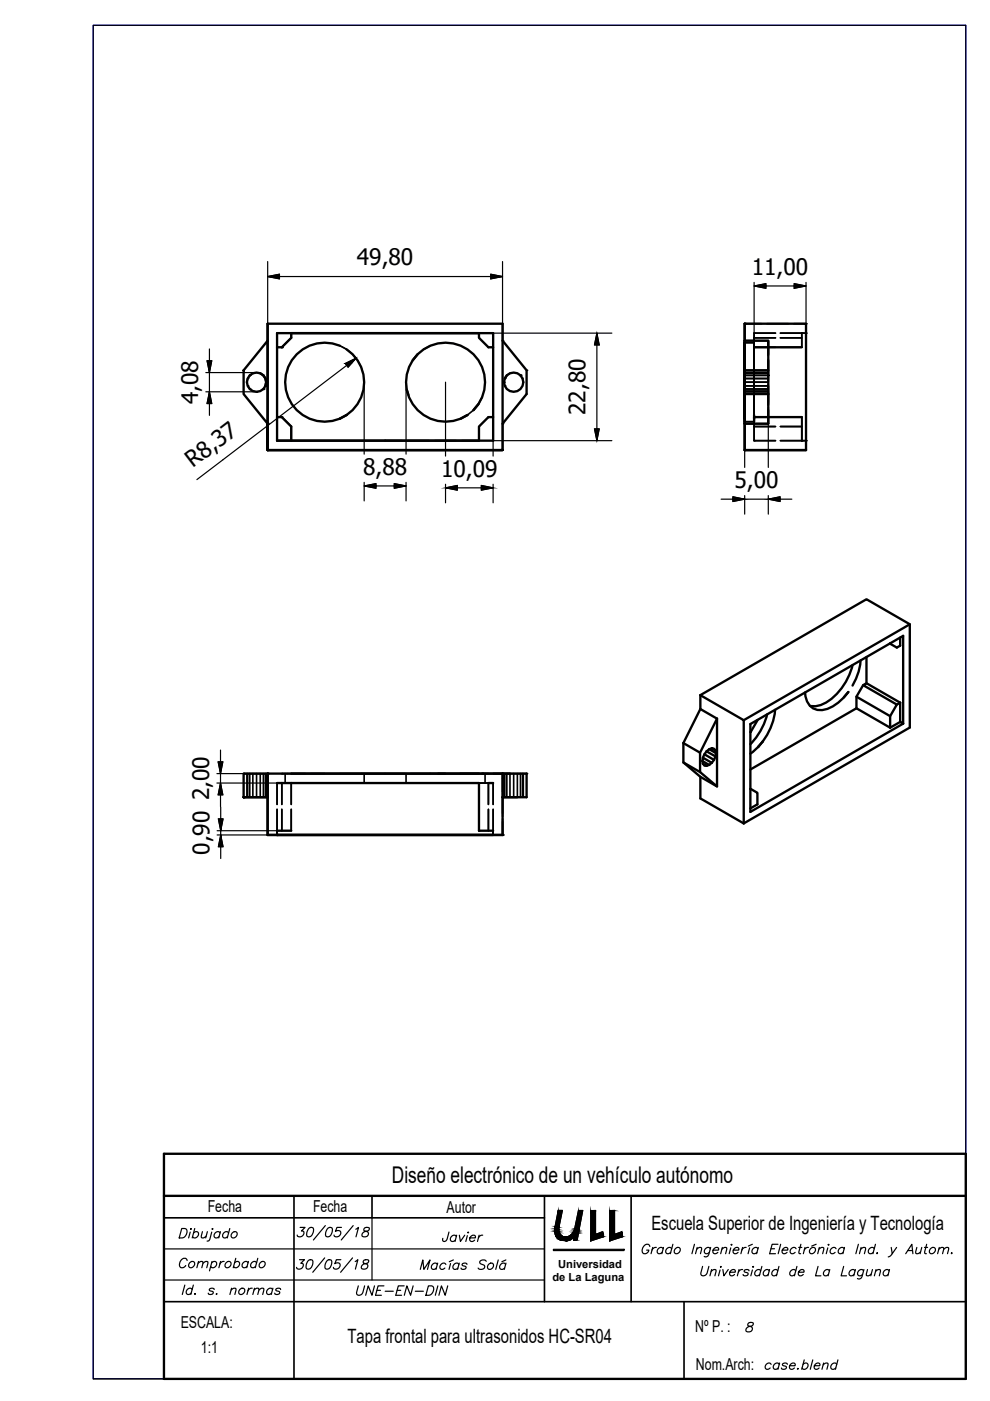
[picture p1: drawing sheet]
<svg xmlns="http://www.w3.org/2000/svg" width="210mm" height="297mm" viewBox="0 0 210 297" stroke-linecap="round" stroke-linejoin="round" font-family="sans-serif">
<!-- layer: Oculto (ISO) -->
<g fill="none" stroke="#000" stroke-width=".35">
<path d="M53 79.6l-.5 .7-.1 .7M58.7 73.6v14.8M61.8 70.6v1l-2.1 2M65.4 70.6h-6.7v7.9M66.6 70.6h4.5M72 73.3l1.5 .8M72.3 70.6h4.5M78 70.6h7.3M86.5 70.6h4.5M91.2 73.3l-1.4 .8M92.2 70.6h4.5M97.9 70.6h6.7v7.9"/>
<path d="M106.6 68.6v3.6M108.1 79.1l-.6 .5M157.9 68.6h3.6M157.9 79h5M157.9 79.1h5M159.9 72.7h-2v8.3h5v-1.4h-5M162.6 68.6h4.6M162.9 75.3v-3.1h-5v6.2M162.9 78.5h-5v5.1M162.9 72.2v3.2M162.9 76.1v4.4M164.4 71.6h-4.5v-1h4.5h-4.5v7.8"/>
<path d="M164.4 73.6h-4.5v14.8M165.5 71.6h4.5M165.5 73.6h4.5M168.3 68.6h2.6v2h-5.4M170 70.6v3M170 70.6h.9v3.4M170.9 75.1v12.8M52.5 81.8l.5 .7M59.7 88.4l2.1 2v3M81.6 93.4h3.7M86.5 93.4h4.5M86.6 83.6l.1 .6"/>
<path d="M92.2 93.4h4.5M97.7 88.7v.1M97.8 88.7h-.1M97.9 93.4h3.7M100.4 87l-1.3 1M102.2 84.2l-.8 1.5M106.6 89.8v5.6M157.9 81.8h5v1.2M157.9 88.7v.7zM157.9 82.9h5M157.9 82.5h5M157.9 83.1h5"/>
<path d="M157.9 80.3h5M159.9 83.6v3.4M159.9 87v6.4h4.5h-4.5v-3h4.5h-4.5v-1.7M159.9 88v1.4h-2M159.9 88v-15.3v15.7M159.9 87v-14.2v16.6v-1.4M159.9 88.4h4.5M162.9 81.6v4.3M162.9 86.3v3.5h-5v-2.6M162.9 83.5h-5v2.7M165.5 93.4h5.4M165.5 90.4h4.5"/>
<path d="M165.5 88.4h4.5M170 88.4v5zM170.9 89.1v6.3M51.7 164h1.3M52.4 164v5M52.5 164v5M53 164h3.7M53 164v5M53.6 164v5M54.4 164v5M55.2 164v5M55.8 164v5"/>
<path d="M56.3 164v5M56.4 164v5M56.7 164v5zM58.7 176.1v.9v-.9M58.7 166v4.6M58.7 171.6v4.5M59.7 164h5.1M59.7 171.6v4.5M60.5 164v2M61.8 166v4.6M61.8 171.6v4.5M64 166h-4.3v4.6"/>
<path d="M65 166h2.2M65.8 164h3M70.5 166h15.4M72.1 164h13.8M77.2 164v2M86.1 164v2M87 166h4.3M87 164h4.3M91.2 164h6.5M94.5 166h3M97.7 166h.1M98.5 166h5.1"/>
<path d="M101.6 171.6v4.5M102.4 164h1.2M102.8 164v2M103.6 166h-2v4.6M103.6 166v4.6M103.6 171.6v4.5M104.6 176.1v.9zM104.6 166v4.6M104.6 171.6v4.5M106.6 164v9.1M106.6 173.6v3.4M106.9 164v5"/>
<path d="M107 164v5M107.5 164v5M108.1 164v5M108.9 164v5M109.7 164v5h.6v-5M110.8 164v5M111 164v5M111.7 164h-7.1h2v1"/>
</g>
<g fill="#000">
<circle cx="53" cy="79.6" r=".17"/>
<circle cx="58.7" cy="73.6" r=".17"/>
<circle cx="106.6" cy="72.2" r=".17"/>
<circle cx="111.7" cy="78.5" r=".17"/>
<circle cx="159.9" cy="70.6" r=".17"/>
<circle cx="159.9" cy="73.6" r=".17"/>
<circle cx="162.9" cy="79.6" r=".17"/>
<circle cx="170" cy="70.6" r=".17"/>
<circle cx="170.9" cy="68.6" r=".17"/>
<circle cx="170.9" cy="70.6" r=".17"/>
<circle cx="52.5" cy="80.3" r=".17"/>
<circle cx="52.5" cy="81.8" r=".17"/>
<circle cx="53" cy="82.5" r=".17"/>
<circle cx="53.6" cy="82.9" r=".17"/>
<circle cx="54.4" cy="83.1" r=".17"/>
<circle cx="58.7" cy="88.4" r=".17"/>
<circle cx="59.7" cy="88.4" r=".17"/>
<circle cx="106.6" cy="89.8" r=".17"/>
<circle cx="106.9" cy="81" r=".17"/>
<circle cx="107" cy="80.3" r=".17"/>
<circle cx="107" cy="81.8" r=".17"/>
<circle cx="108.1" cy="82.9" r=".17"/>
<circle cx="159.9" cy="93.4" r=".17"/>
<circle cx="159.9" cy="88.4" r=".17"/>
<circle cx="170" cy="93.4" r=".17"/>
<circle cx="170.9" cy="93.4" r=".17"/>
<circle cx="51.7" cy="164" r=".17"/>
<circle cx="51.7" cy="169" r=".17"/>
<circle cx="56.7" cy="164" r=".17"/>
<circle cx="58.7" cy="166" r=".17"/>
<circle cx="59.7" cy="164" r=".17"/>
<circle cx="101.6" cy="176.1" r=".17"/>
<circle cx="102.4" cy="164" r=".17"/>
<circle cx="106.6" cy="164" r=".17"/>
<circle cx="106.6" cy="169" r=".17"/>
<circle cx="111.7" cy="164" r=".17"/>
</g>
<!-- layer: Visible (ISO) -->
<g fill="none" stroke="#000" stroke-width=".5">
<path d="M55.2 79.1l.6 .5 .5 .7 .1 .7M56.7 68.6v3.6M56.7 68.6v26.8v-5.6M56.7 72.2v17.6l-5-6.3v-5zM56.7 68.6h49.9v26.8h-49.9h49.9M58.7 70.6h45.9v22.8h-45.9zM58.7 73.6h1l2.1-2v-1h39.8v1l2 2h1M72 73.3a8.4 8.4 0 0 0-11.5 8.5 8.4 8.4 0 0 0 13 6.2M73.5 74.1a8.4 8.4 0 0 1 0 13.9M88.5 75.1l-1 1.3M106.6 72.2l5.1 6.3v5l-5.1 6.3M107.5 79.6l-.5 .7"/>
<path d="M157.9 78.5v-6.3h5v6.3M157.9 78.5h5v5M157.9 78.5v11.3h5v-6.3M157.9 79.6v-6.9v16v-5.8M157.9 72.7v16v-10.9M159.9 73.6h10.1M56.4 81l-.1 .8M58.7 88.4h1l2.1 2v3M73.5 88l-1.5 .8M86.3 82.7l.3 .9M101.4 85.7l-1 1.3a8.4 8.4 0 0 0-3.2-13.9 8.4 8.4 0 0 0-11 9 8.4 8.4 0 0 0 12.9 5.9l-1.3 .7M104.6 88.4h-1l-2 2v3h-42.9"/>
<path d="M157.9 80.3v-11.7h13v26.8M157.9 95.4h13M157.9 81v14.4M157.9 83.5h5M159.9 88v1.4M170 88.4h-10.1v.4M183.7 139.3v5.6M188.7 136.4v.1M190.9 135.2v1.7l-.8 .4-1.4-.9M192.9 132.4l-35.2 20.3M144.9 157.5l3.5 2.1v4.1M144.9 157.5v4.1l3.6 3.1 3.5 2"/>
<path d="M148.5 147.4v2.9M148.5 147.4l9.2 5.3v21.9M148.5 147.4l35.2-20.3 9.2 5.3v21.9l-35.2 20.3M148.5 150.3l3.5 2.1M148.5 150.3l-3.6 7.2M149.3 159.9l-.3 .7M149.8 159.3l-.5 .6 2.1 1.2M149.8 159.3l1.9 1.1M150.4 158.8l1.4 .9M150.9 158.7l.8 .4-.3-.3-.5-.1-.5 .1-.6 .5M151.7 159.1l.1 .6M151.8 159.7l-.1 .7"/>
<path d="M152 152.4v14.3l-3.6-3M152 152.4l-3.6 7.2M159.1 153.5l32.4-18.7v18.6l-32.4 18.7zM160.6 152.7l-1.5 2.5M161.7 157.2l-1 1.2-1.6 1.4M161.7 157.2l-1 1.2M162.6 151.5a13.6 13.6 0 0 1-3.5 6.3M164.3 150.5a12.4 12.4 0 0 1-2.6 6.7M170.7 146.8a3.7 3.7 0 0 0 2.6 3.7 5.7 5.7 0 0 0 4.4-1.5l2.2-2.3-1 1.2M180.8 141a12.4 12.4 0 0 1-6.8 8.5l-1.1 .2h-1.1M181.6 150.2l-22.5 13M181.6 147.7v2.5"/>
<path d="M181.6 150.2l7.1 4.1M182.5 140a12.2 12.2 0 0 1-1.7 5.4M183 145.3l-1.4 2.4 7.1 4.1M190.9 149l-7.2-4.1-.7 .4 7.1 4.1-1.4 2.4v2.5M190.9 149v4.1l.6 .3M190.9 149l-.8 .4M190.9 153.1l-2.2 1.2M51.7 169h5v8M51.7 164h5v5h-5zM56.7 177h49.9M56.7 177h2M58.7 166h42.9v10.1h3"/>
<path d="M58.7 177h47.9M58.7 176.1h3.1M58.7 177h45.9M61.8 164h44.8M97.7 164h3.9M102.2 164h.2M103.6 166h1M106.6 164h-49.9v13M106.6 164v13M106.6 164h5.1v5h-5.1M144.9 161.6l3.5 2.1M148.5 164.7v4.6l9.2 5.3"/>
<path d="M148.9 161.4l.1-.8 1.9 1.1M148.9 161.4l1.5 .8M148.9 161.4l.1 .5M149 161.9l.8 .5M149 161.9l.3 .4 .5 .1M150.4 162.2l-.6 .2M150.9 161.7l-.5 .5M151.7 160.4l-.8 1.3M159.1 167.2l1.5 .9v2.4l-1.5 .9M159.2 167.3h-.1"/>
<circle cx="54.4" cy="81" r="2.04"/>
<circle cx="108.9" cy="81" r="2.04"/>
</g>
<g fill="#000">
<circle cx="59.7" cy="73.6" r=".25"/>
<circle cx="110.3" cy="79.6" r=".25"/>
<circle cx="157.9" cy="68.6" r=".25"/>
<circle cx="55.8" cy="82.5" r=".25"/>
<circle cx="56.3" cy="81.8" r=".25"/>
<circle cx="56.4" cy="81" r=".25"/>
<circle cx="56.7" cy="89.8" r=".25"/>
<circle cx="56.7" cy="95.4" r=".25"/>
<circle cx="157.9" cy="95.4" r=".25"/>
<circle cx="51.7" cy="169" r=".25"/>
<circle cx="56.7" cy="164" r=".25"/>
<circle cx="58.7" cy="177" r=".25"/>
<circle cx="106.6" cy="177" r=".25"/>
<circle cx="106.6" cy="169" r=".25"/>
</g>
<!-- layer: FRAME 070 -->
<path d="M19.8 5.4h185v287h-185z" fill="none" stroke="#00f" stroke-width=".25"/>
<!-- layer: caj 50 -->
<path d="M34.8 244.6h170v47.8h-170zM34.8 253.5h170" fill="none" stroke="#000" stroke-width=".5"/>
<!-- layer: 0 -->
<path d="M19.8 5.4h185v287h-185zM78.9 258.2v13.2M118.4 256.6h.8l-.7 3.6a1.57 1.57 0 0 0 .9 2 1.57 1.57 0 0 0 2-.7l.4-1 .8-3.9h1l-1.2 6.3h-.8v-.3l-.2-.1a2.68 2.68 0 0 1-2.7 .3 2.29 2.29 0 0 1-1-2.8zM125.3 256.7l1-.1v5.1l1.5-.5 .2 1-2.8 .9zM129.3 256.7l1-.1v5.1l1.5-.5 .2 1-2.7 .9zM117.3 264.9h15v.2h-15z" fill="none" stroke="#000" stroke-width=".25"/>
<!-- layer: caj 35 -->
<path d="M34.8 258.2h80.6M62.3 253.5v38.9M78.9 253.5v4.7M115.4 253.5v22.5M133.8 253.5v22.5M34.8 276h170M145 276v16.4" fill="none" stroke="#000" stroke-width=".35"/>
<!-- layer: caj 25 -->
<path d="M34.8 264.8h80.6M34.8 271.4h80.6" fill="none" stroke="#000" stroke-width=".25"/>
<!-- layer: txt25 -->
<g fill="none" stroke="#000" stroke-width=".25">
<path d="M69 259.9l-2.6 3M74.9 259.9l-2.5 3M38.5 260.5h.7a1.1 1.1 0 0 1 .4 1.2 1.1 1.1 0 0 1-.9 .8h-.7zM39.7 267.3a.78 .78 0 0 0-.9-.5 .78 .78 0 0 0-.6 .7 .89 .89 0 0 0 .2 1.3 .93 .93 0 0 0 1-.5M40.2 267.7a.56 .56 0 0 1 .8-.2 .56 .56 0 0 1 .2 .7 .62 .62 0 0 1-.6 .6 .62 .62 0 0 1-.6-.6zM40.3 261.2l-.3 1.3M40.4 260.6h.2zM41 261.4a.56 .56 0 0 1 .8-.3 .56 .56 0 0 1 .3 .8 .68 .68 0 0 1-.6 .5 .68 .68 0 0 1-.7-.2M41.3 260.5l-.5 2M42 267.8l.6-.3h.4l-.2 1.3M42.1 267.5l-.4 1.3M42.9 261.1l-.2 1.3 .4 .1 .6-.4"/>
<path d="M43 267.8l.6-.3h.5l-.3 1.3M44 261.1l-.4 1.4M44.9 267.7a.56 .56 0 0 1 .7-.2 .56 .56 0 0 1 .3 .7 .68 .68 0 0 1-.5 .6 .68 .68 0 0 1-.7-.3M44.9 261.2l-.4 1.6-.2 .2-.4 .1M45 267.5l-.6 2M45 260.6h.2zM46.7 261.4a.71 .71 0 0 0-1.1 0 .71 .71 0 0 0 .1 1.1l.7-.3M46.7 261.1l-.3 1.4M46.8 267.5l-.4 1.3M47.5 267.5a.89 .89 0 0 0-.9 .5M47.9 267.7a.56 .56 0 0 1 .8-.2 .56 .56 0 0 1 .2 .7 .62 .62 0 0 1-.6 .6 .62 .62 0 0 1-.6-.6zM48.5 261.4a.71 .71 0 0 0-1.1 0 .71 .71 0 0 0 .1 1.1l.8-.3"/>
<path d="M48.7 260.5l-.5 2M49.2 261.4a.59 .59 0 0 1 1-.2 .59 .59 0 0 1-.1 1 .56 .56 0 0 1-.8 .3 .56 .56 0 0 1-.2-.8zM49.7 267.7a.56 .56 0 0 1 .8-.2 .56 .56 0 0 1 .3 .7 .68 .68 0 0 1-.6 .6 .68 .68 0 0 1-.7-.3M50 266.8l-.5 2M52.6 267.7a.71 .71 0 0 0-1.1 0 .71 .71 0 0 0 .1 1.1l.8-.3M52.7 267.5l-.4 1.3M54.4 267.7a.71 .71 0 0 0-1 0 .71 .71 0 0 0 .1 1.1l.7-.3M54.7 266.8l-.6 2M55.2 267.7a.59 .59 0 0 1 .9-.1 .59 .59 0 0 1-.1 .9 .56 .56 0 0 1-.7 .3 .56 .56 0 0 1-.3-.8zM63.5 267.1h1.1l-.8 .7h.3a.78 .78 0 0 1 0 1.1 .78 .78 0 0 1-1.1 .1l-.1-.3M63.6 260.2h1.1l-.8 .8h.3a.78 .78 0 0 1 0 1.1 .78 .78 0 0 1-1.1 0l-.1-.2M65.5 267.2h.7a1.2 1.2 0 0 1 0 1.3 1.2 1.2 0 0 1-1.2 .5 1.69 1.69 0 0 1 .5-1.8z"/>
<path d="M65.6 260.3a.56 .56 0 0 1 .9 .3 1.19 1.19 0 0 1-1.4 1.5 1.64 1.64 0 0 1 .5-1.8zM68.8 266.7l-2.5 3M69.5 267.2h.7a1.2 1.2 0 0 1 0 1.3 1.2 1.2 0 0 1-1.2 .5 1.69 1.69 0 0 1 .5-1.8zM69.6 260.3a.56 .56 0 0 1 .9 .3 1.19 1.19 0 0 1-1.4 1.5 1.64 1.64 0 0 1 .5-1.8zM72.3 267.1h-1l-.3 .8a.66 .66 0 0 1 1.1 .1 .66 .66 0 0 1-.4 1 .61 .61 0 0 1-1-.3M72.4 260.2h-1l-.3 .9a.67 .67 0 0 1 1.1 0 .67 .67 0 0 1-.4 1 .63 .63 0 0 1-1-.2M74.7 266.7l-2.5 3M75.3 267.5l.6-.4-.6 2M75.4 260.6l.6-.4-.5 2M77.2 267.2l-.2 .4 .2 .2a.68 .68 0 0 1 .8 .6 .76 .76 0 0 1-.6 .7 .76 .76 0 0 1-.8-.4 1.37 1.37 0 0 1 1.4-1l.1-.5zM77.3 260.3l-.2 .4 .2 .3a.66 .66 0 0 1 .8 .6 .75 .75 0 0 1-.6 .6 .75 .75 0 0 1-.8-.3 1.37 1.37 0 0 1 1.4-1l.2-.6zM95.2 261.2l-.6 1.8-.3 .2-.4-.1v-.5"/>
<path d="M96.7 262.2a.71 .71 0 0 0-1 0 .71 .71 0 0 0 .1 1l.7-.3M96.8 261.9l-.3 1.3M97.4 261.9l.2 1.3 .9-1.3M99.1 262l-.3 1.2M99.2 261.3h.2zM99.6 262.5h1.2v-.2a.66 .66 0 0 0-.8-.4 .66 .66 0 0 0-.4 .7 .56 .56 0 0 0 .4 .6 .56 .56 0 0 0 .6-.3M101.6 261.9l-.4 1.3M102.3 261.9a.87 .87 0 0 0-.9 .6M137.8 264.3l-.2-.4a1.14 1.14 0 0 0-1.3 .6 1.14 1.14 0 0 0 .2 1.3 .9 .9 0 0 0 1.1-.8h-.5M138.4 264.5l-.4 1.3M139.2 264.5a.87 .87 0 0 0-1 .5M140.6 264.8a.71 .71 0 0 0-1 0 .71 .71 0 0 0 .1 1l.7-.3"/>
<path d="M140.7 264.5l-.4 1.3M142.4 264.8a.71 .71 0 0 0-1 0 .71 .71 0 0 0 .1 1l.7-.3M142.7 263.8l-.6 2M143.2 264.8a.59 .59 0 0 1 .9-.2 .59 .59 0 0 1-.1 .9 .56 .56 0 0 1-.7 .3 .56 .56 0 0 1-.3-.8zM147.2 263.8l-.5 2M147.7 264.9l.6-.4 .4 .1-.2 1.2M147.8 264.5l-.3 1.3M149 268.5l-.4 1.7a.75 .75 0 0 0 .8 .3 .75 .75 0 0 0 .5-.6l.4-1.4M150.6 264.8a.71 .71 0 0 0-1.1 0 .71 .71 0 0 0 .2 1l.7-.3M150.7 264.5l-.4 1.5a.66 .66 0 0 1-1 .4M150.8 269.5l.6-.3 .4 .1-.2 1.2M150.9 269.2l-.4 1.3"/>
<path d="M151.2 265h1.1l.1-.1a.66 .66 0 0 0-.8-.4 .66 .66 0 0 0-.5 .7 .56 .56 0 0 0 .4 .6 .56 .56 0 0 0 .7-.3M152.7 269.3l-.4 1.2M152.8 268.6h.1zM153.1 264.9l.5-.4 .5 .1-.3 1.2M153.2 264.5l-.4 1.3M153.3 269.2l.2 1.3 .9-1.3M154.7 269.7h1.2v-.2a.65 .65 0 0 0-.8-.3 .65 .65 0 0 0-.4 .7v.3a.57 .57 0 0 0 .5 .3 .57 .57 0 0 0 .5-.3M154.9 264.6l-.3 1.2M155 263.9h.2zM155.5 265h1.1l.1-.1a.66 .66 0 0 0-.8-.4 .66 .66 0 0 0-.5 .7 .56 .56 0 0 0 .4 .6 .56 .56 0 0 0 .7-.3M156.7 269.2l-.4 1.3M157.4 264.5l-.3 1.3"/>
<path d="M157.5 269.2a.87 .87 0 0 0-1 .5M158.2 264.5a.87 .87 0 0 0-.9 .5M158.8 269.5a.53 .53 0 0 0-.6-.3 .53 .53 0 0 0-.4 .4l.8 .3v.3a.62 .62 0 0 1-1 0M158.9 264.6l-.3 1.2M159.5 263.8l-.8 .4M159.5 269.3l-.3 1.2M159.6 268.6h.2zM160.7 264.8a.71 .71 0 0 0-1.1 0 .71 .71 0 0 0 .2 1l.7-.3M160.8 264.5l-.4 1.3M161.3 269.5a.71 .71 0 0 0-1.1 0 .71 .71 0 0 0 .1 1l.8-.3M161.5 268.5l-.5 2M163.1 269.5a.71 .71 0 0 0-1.1 0 .71 .71 0 0 0 .1 1l.8-.3"/>
<path d="M163.2 269.2l-.4 1.3M163.5 264.8h.7M164.9 269.5a.71 .71 0 0 0-1 0 .71 .71 0 0 0 .1 1l.7-.3M164.9 263.8h-1.2l-.5 2h1.2M165.2 268.5l-.6 2M165.5 263.8l-.5 2M165.9 265h1.1l.1-.1a.66 .66 0 0 0-.8-.4 .66 .66 0 0 0-.5 .7 .56 .56 0 0 0 .4 .6 .56 .56 0 0 0 .7-.3M168.7 269.5a.71 .71 0 0 0-1 0 .71 .71 0 0 0 .1 1l.7-.3M168.8 264.8a.71 .71 0 0 0-1.1 0 .71 .71 0 0 0 .1 1l.8-.3M169 268.5l-.6 2M169.3 269.7h1.1l.1-.2a.65 .65 0 0 0-.8-.3 .65 .65 0 0 0-.4 .7v.3a.58 .58 0 0 0 .5 .3 .58 .58 0 0 0 .5-.3M169.3 264.5h.7"/>
<path d="M169.8 263.8l-.4 1.6v.3l.4 .1M170.7 264.5l-.4 1.3M171.4 264.5a.87 .87 0 0 0-.9 .5M171.8 264.8a.59 .59 0 0 1 1-.2 .59 .59 0 0 1-.1 .9 .59 .59 0 0 1-.9 .2 .59 .59 0 0 1 0-.9zM173 263.8l-.9 .4M173.4 268.5l-.5 2h1.1M173.6 264.9l.6-.4 .5 .1-.3 1.2M173.7 264.5l-.3 1.3M175.5 264.6l-.3 1.2M175.6 263.9h.2zM175.9 269.5a.71 .71 0 0 0-1.1 0 .71 .71 0 0 0 .1 1l.7-.3M175.9 269.2l-.3 1.3"/>
<path d="M177.3 264.8a.71 .71 0 0 0-1.1 0 .71 .71 0 0 0 .1 1l.8-.3M178.9 268.5l-.6 2h1.2M179 264.8a.71 .71 0 0 0-1.1 0 .71 .71 0 0 0 .1 1l.8-.3M179.1 264.5l-.4 1.3M181.3 269.5a.71 .71 0 0 0-1.1 0 .71 .71 0 0 0 .1 1l.8-.3M181.4 269.2l-.4 1.3M182 263.8l-.5 2M182.5 264.9l.6-.4 .4 .1-.2 1.2M182.6 264.5l-.4 1.3M183.1 269.5a.71 .71 0 0 0-1.1 0 .71 .71 0 0 0 .1 1l.8-.3M183.2 269.2l-.4 1.5a.66 .66 0 0 1-1 .4M183.9 269.2l-.2 1.2 .4 .1 .6-.4"/>
<path d="M185 269.2l-.4 1.3M185.4 264.8a.71 .71 0 0 0-1.1 0 .71 .71 0 0 0 .1 1l.8-.3M185.6 263.8l-.5 2M185.6 269.5l.6-.3 .5 .1-.3 1.2M185.7 269.2l-.3 1.3M185.9 265.7h.2zM188.5 269.5a.71 .71 0 0 0-1 0 .71 .71 0 0 0 .1 1l.7-.3M188.6 269.2l-.4 1.3M189 264.5l.2 1.3 .9-1.3M189.2 265.8l-.3 .4-.6 .3M192 265.8l1.3-2 .3 2M192.5 265.1h.9"/>
<path d="M194.4 264.5l-.2 1.2 .4 .1 .6-.4M195.4 264.5l-.3 1.3M196 264.5h.7M196.5 263.8l-.5 1.6 .1 .3 .3 .1M197.3 264.8a.56 .56 0 0 1 .7-.3 .56 .56 0 0 1 .3 .7 .62 .62 0 0 1-.6 .6 .62 .62 0 0 1-.7-.6zM199 264.9l.6-.4 .5 .1-.3 1.2M199.2 264.5l-.4 1.3M200.1 264.9l.6-.4 .4 .1-.2 1.2M201.7 265.7h.2zM158.7 280.5l-.2 .4 .2 .2a.66 .66 0 0 1 .8 .6 .75 .75 0 0 1-.6 .7 .75 .75 0 0 1-.8-.4 1.37 1.37 0 0 1 1.4-.9l.2-.6z"/>
</g>
<!-- layer: 0 -->
<g fill="#000" stroke="#000" stroke-width=".21">
<path d="M125.3 256.7h1zM130.2 256.6h.1zM119.8 263h.6zM121.6 262.7h.8v.2zM125.2 262.2h2.8l-2.7 .9zM125.2 262.2l.1 .9zM127.5 261.3h.3zM129.3 262.2v.9zM129.3 262.2h2.7l-2.7 .9z"/>
<path d="M118.4 256.6l.1 3.4 .7-3.4zM118.4 256.6l.1 3.4h-.8z"/>
<path d="M122.6 256.6l.2 3.9 .8-3.9zM122.6 256.6l.2 3.9h-1z"/>
<path d="M125.3 256.7l1 5v-5zM125.3 256.7l1 5h-1.1z"/>
<path d="M130.2 256.6l.1 .1zM129.3 256.7h1z"/>
<path d="M129.3 256.7l1 5v-5zM129.3 256.7l1 5h-1z"/>
<path d="M117.6 260.6l.9 .1v-.1zM117.6 260.6l.9 .1h-.9z"/>
<path d="M117.6 260.4l.9 .2v-.2zM117.6 260.4l.9 .2h-.9z"/>
<path d="M117.6 260.7l.9 .2v-.2zM117.6 260.7l.9 .2h-.9z"/>
<path d="M117.6 260.9l.9 .2v-.2zM117.6 260.9l.9 .2h-.9z"/>
<path d="M117.7 260.2l.8 .2v-.2zM117.7 260.2l.8 .2h-.9z"/>
<path d="M117.7 260l.8 .2v-.2zM117.7 260l.8 .2h-.8z"/>
<path d="M117.6 261.1l1 .1zM117.6 261.1l1 .1z"/>
<path d="M117.6 261.2l1 .2v-.2zM117.6 261.2l1 .2h-.9z"/>
<path d="M117.7 261.4h.9zM117.7 261.4h.9z"/>
<path d="M117.7 261.4l1 .2-.1-.2zM117.7 261.4l1 .2h-1z"/>
<path d="M117.7 261.6l1.1 .1-.1-.1zM117.7 261.6l1.1 .1h-1.1z"/>
<path d="M117.7 261.7l1.2 .1zM117.7 261.7l1.2 .1z"/>
<path d="M117.7 261.8l1.3 .1-.1-.1zM117.7 261.8l1.3 .1h-1.2z"/>
<path d="M117.8 261.9l1.3 .1zM117.8 261.9l1.3 .1z"/>
<path d="M117.8 262h1.3zM117.8 262h1.3z"/>
<path d="M117.8 262l1.5 .1zM117.8 262l1.5 .1z"/>
<path d="M117.9 262.1l1.6 .1zM117.9 262.1l1.6 .1zM117.9 262.2h1.6zM117.9 262.2h1.6z"/>
<path d="M117.9 262.2l1.7 .1zM117.9 262.2l1.7 .1z"/>
<path d="M118 262.3h1.8zM118 262.3h1.8z"/>
<path d="M118 262.3h1.8zM118 262.3h1.8z"/>
<path d="M119.8 263l.4 .1zM120 263.1h.2z"/>
<path d="M119.4 263h1.2zM119.4 263h1z"/>
<path d="M119.1 263h1.5zM119.1 263h1.5z"/>
<path d="M118.9 262.9h1.8zM118.9 262.9l1.7 .1z"/>
<path d="M118.9 262.9h1.8zM118.9 262.9h1.8z"/>
<path d="M118.7 262.8h2.2zM118.7 262.8l2 .1z"/>
<path d="M118.5 262.7l2.4 .1 .2-.1zM118.5 262.7l2.4 .1h-2.2z"/>
<path d="M118.3 262.6l2.8 .1 .3-.1zM118.3 262.6l2.8 .1h-2.6z"/>
<path d="M118.2 262.5h3.2zM118.2 262.5l3.2 .1z"/>
<path d="M118.2 262.5h3.3zM118.2 262.5h3.3z"/>
<path d="M118.2 262.5h3.3zM118.2 262.5h3.2z"/>
<path d="M118.2 262.5h3.3zM118.2 262.5h3.3z"/>
<path d="M121.6 262.7v.2h.8zM121.6 262.9h.8z"/>
<path d="M121.6 262.6h.8zM121.6 262.6h.8z"/>
<path d="M121.6 262.6h.8zM121.6 262.6h.8z"/>
<path d="M121.6 262.6h.8zM121.6 262.6l.8 .1z"/>
<path d="M121.6 262.6h.8zM121.6 262.6h.8z"/>
<path d="M121.6 262.6h.8zM121.6 262.6h.8z"/>
<path d="M121.6 262.6h.8zM121.6 262.6h.8z"/>
<path d="M121.5 262.5h.9zM121.5 262.5h.9z"/>
<path d="M121.5 262.5h.9zM121.5 262.5h.9z"/>
<path d="M121.5 262.5h.9zM121.5 262.5h.9z"/>
<path d="M121.6 262.5h.8zM121.6 262.5l.8 .1z"/>
<path d="M118.1 262.4l4.3 .1v-.1zM118.1 262.4l4.3 .1h-4.2z"/>
<path d="M120 262.3h2.5zM119.8 262.3h2.7z"/>
<path d="M118 262.3l4.4 .1 .1-.1zM118 262.3l4.4 .1h-4.3z"/>
<path d="M120.2 262.2h2.3zM120 262.3h2.5z"/>
<path d="M120.5 262.2h2zM120.2 262.2h2.3z"/>
<path d="M120.7 262l1.8 .2v-.2zM120.5 262.2l.2-.2 1.8 .2z"/>
<path d="M121 261.9l1.5 .1v-.1zM120.7 262l.3-.1 1.5 .1z"/>
<path d="M121.2 261.7l1.3 .2 .1-.2zM121 261.9l.2-.2 1.3 .2z"/>
<path d="M121.4 261.5l1.2 .2v-.2zM121.4 261.5l1.2 .2h-1.4z"/>
<path d="M121.5 261.3l1.1 .2 .1-.2zM121.5 261.3l1.1 .2h-1.2z"/>
<path d="M121.7 261l1 .3v-.3zM121.7 261l1 .3h-1.2z"/>
<path d="M121.8 260.8l.9 .2 .1-.2zM121.8 260.8l.9 .2h-1z"/>
<path d="M121.8 260.5l1 .3v-.3zM121.8 260.5l1 .3h-1z"/>
<path d="M125.2 261.7h1.1zM125.2 261.7h1.1z"/>
<path d="M127.5 261.3l.4 .4-.1-.4zM126.3 261.7l1.2-.4 .4 .4z"/>
<path d="M126.3 261.7h1.6zM126.3 261.7h1.6z"/>
<path d="M125.2 261.7l2.8 .5-.1-.5zM125.2 261.7l2.8 .5h-2.8z"/>
<path d="M131.8 261.2l.1 .5zM130.3 261.7l1.5-.5 .1 .5z"/>
<path d="M129.3 261.7l2.7 .5-.1-.5zM129.3 261.7l2.7 .5h-2.7z"/>
</g>
<!-- layer: Cota (ISO) -->
<g fill="none" stroke="#000" stroke-width=".25">
<path d="M56.8 58.6l2.5 .5v-1l-2.5 .5h49.7l-2.4 .5v-1l2.4 .5M56.8 55.5v13.1M106.5 55.5v13.1M159.9 59.9v10.7M170.9 59.9v10.7M43.6 79h10.8M44.4 74v5l-.5-2.5h1l-.5 2.5v4.1l-.5 2.5h1l-.5-2.5v5M72 73.3a8.4 8.4 0 0 1 4.9 5.5M75.5 75.9l-2.3 1.2 .6 .8 1.7-2-33.8 25.8M104.5 70.6h25.2M126.6 70.6l-.6 2.5h1l-.4-2.5v22.8l-.6-2.5h1l-.4 2.5M159.9 60.6l2.5 .5v-1l-2.5 .5h11l-2.5 .5v-1l2.5 .5"/>
<path d="M43.6 83.1h10.8M77.2 81v15.3M86.1 81v15.3M94.5 81v15.7M129.7 93.4h-25.2v3.3M157.9 89.8v9.3M162.9 89.8v9.3M77.2 103l2.5 .5v-1l-2.5 .5h8.9l-2.5 .5v-1l2.5 .5M77.2 102.3v3.9M86.1 102.3v3.9M94.5 103.4l2.5 .5v-1l-2.5 .5h10l-2.4 .5v-1l2.4 .5M94.5 102.7v3.9"/>
<path d="M104.5 102.7v3.9M152.9 105.8h5l-2.5 .5v-1l2.5 .5h5l2.5 .5v-1l-2.5 .5h5M157.9 105.1v3.9M162.9 105.1v3.9M46.8 159v5l-.6-2.5h1.1l-.5 2.5v2l-.6 2.5h1.1l-.5-2.5v5M46 166h12.8M46 164h10.8M46 177h12.8M46 176.1h12.8M46.8 171.1v5l-.5-2.5h1l-1 5.9h1l-.5-2.5v5"/>
</g>
<g fill="#000" stroke="#000" stroke-width=".21">
<path d="M43.9 76.5h1l-.5 2.5zM126.6 70.6l.4 2.5h-1zM44.4 83.1l.5 2.5h-1zM126 90.9h1l-.4 2.5zM46.2 161.5h1.1l-.5 2.5zM46.3 173.6h1l-.5 2.5zM46.8 166l.5 2.5h-1.1zM46.8 177l.5 2.5h-1z"/>
<path d="M56.8 58.6l2.5-.5v.5zM56.8 58.6l2.5 .5v-.5z"/>
<path d="M104.1 58.1l2.4 .5h-2.4zM104.1 58.6v.5l2.4-.5z"/>
<path d="M73.2 77.1l2.3-1.2-1 1.2zM73.2 77.1l.6 .8 .7-.8z"/>
<path d="M159.9 60.6l2.5-.5v.5zM159.9 60.6l2.5 .5v-.5z"/>
<path d="M168.4 60.1l2.5 .5h-2.5zM168.4 60.6v.5l2.5-.5z"/>
<path d="M77.2 103l2.5-.5v.5zM77.2 103l2.5 .5v-.5z"/>
<path d="M83.6 102.5l2.5 .5h-2.5zM83.6 103v.5l2.5-.5z"/>
<path d="M94.5 103.4l2.5-.5v.5zM94.5 103.4l2.5 .5v-.5z"/>
<path d="M102.1 102.9l2.4 .5h-2.4zM102.1 103.4v.5l2.4-.5z"/>
<path d="M155.4 105.3l2.5 .5h-2.5zM155.4 105.8v.5l2.5-.5z"/>
<path d="M162.9 105.8l2.5-.5v.5zM162.9 105.8l2.5 .5v-.5z"/>
</g>
<text font-size="5.3" x="74.4" y="275.9">UNE-EN-DIN</text>
<g font-size="4.9">
<text x="83.1" y="250.7">Diseño electrónico de un vehículo autónomo</text>
<text x="37.4" y="275.5">Id. s. normas</text>
<text x="87.8" y="270.2">Macías Solá</text>
<text x="160.9" y="291.4">case.blend</text>
</g>
<g font-size="4.8">
<text x="75.7" y="56.2">49,80</text>
<text x="159.4" y="58.2">11,00</text>
<text x="42" y="85.7" transform="rotate(-90 42 85.7)">4,08</text>
<text x="124.1" y="88" transform="rotate(-90 124.1 88)">22,80</text>
<text x="40.9" y="99.3" transform="rotate(-37 40.9 99.3)">R8,37</text>
<text x="77" y="100.6">8,88</text>
<text x="93.5" y="101">10,09</text>
<text x="155.7" y="103.4">5,00</text>
<text x="44.4" y="169.7" transform="rotate(-90 44.4 169.7)">2,00</text>
<text x="44.4" y="181.2" transform="rotate(-90 44.4 181.2)">0,90</text>
</g>
<g font-size="4.2">
<text x="138.1" y="260.9">Escuela Superior de Ingeniería y Tecnología</text>
<text x="73.7" y="284.8">Tapa frontal para ultrasonidos HC-SR04</text>
</g>
<g font-size="3.5">
<text x="44.1" y="256.9">Fecha</text>
<text x="66.4" y="256.9">Fecha</text>
<text x="94.7" y="257.2">Autor</text>
<text x="38.3" y="281.6">ESCALA:</text>
<text x="42.6" y="287">1:1</text>
<text x="147.4" y="282.4">Nº P. :</text>
<text x="147.5" y="290.4">Nom.Arch:</text>
</g>
<g font-size="2.4">
<text x="118.3" y="268.7">Universidad</text>
<text x="117.1" y="271.6">de La Laguna</text>
</g>
</svg>
